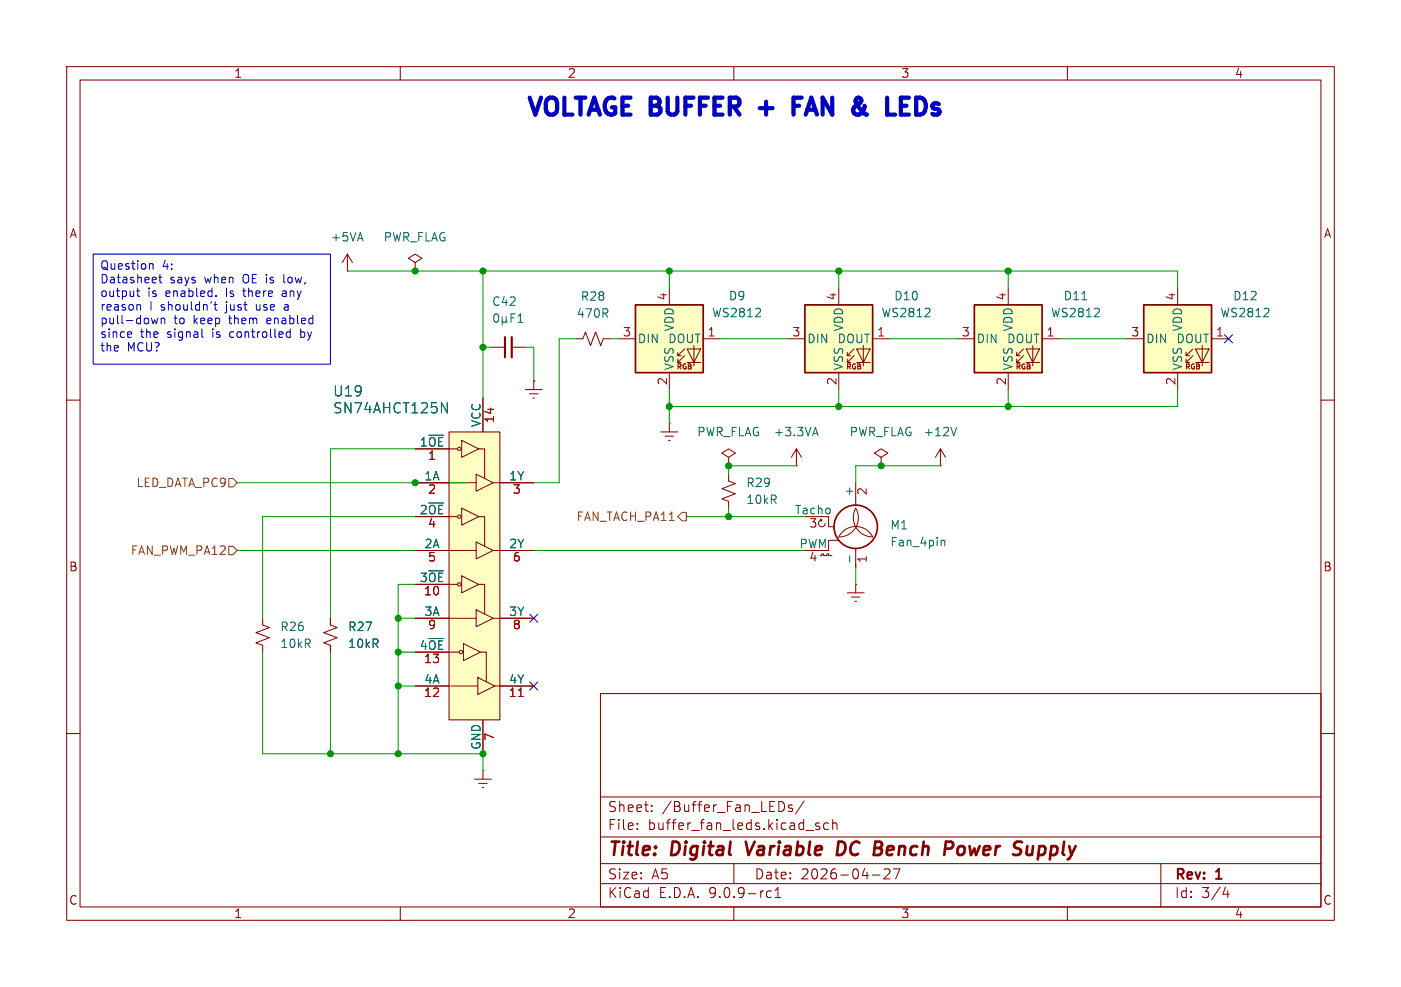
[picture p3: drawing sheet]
<svg xmlns="http://www.w3.org/2000/svg" width="210mm" height="148mm" viewBox="0 0 210 148" stroke-linecap="round" stroke-linejoin="round" font-family="sans-serif">
<g fill="none" stroke="#840000" stroke-width=".15">
<path d="M10 10h190v128h-190zM12 12h186v124h-186zM60 10v2M110 10v2M160 10v2M78.7 58.4h2.6M79.4 59.1h1.2M79.9 59.7h.2M80 57.2h.1M80 57.2v1.2M86.4 50.8h1l.4-1 .7 2 .8-2 .7 2 .4-1h1M10 60h2"/>
<path d="M119.4 69.9h.1M119.4 67.3l-.8 1.3M119.4 67.3l.7 1.3M119.4 67.3v2.6M122.9 77.9l.3 .1M123.2 78a.51 .51 0 0 0-.5 .5 .51 .51 0 0 0 .5 .5 .51 .51 0 0 0 .5-.5M123.2 78l-.1 .2M124.2 77.5v1.5h.8M128.3 72.4v3.3M198 60h2M122.9 83.3h.3v-.2h.2v.2h.6v-.2h.2v.2h.5M125.7 81h-1.5v1.6h-1"/>
<path d="M125.7 80.5a2.86 2.86 0 0 0 2.6-4.3 2.92 2.92 0 0 0 2.5 4.3 2.84 2.84 0 0 0-2.5-1.6 2.84 2.84 0 0 0-2.6 1.6M127 88.9h2.5M127.6 89.5h1.3M128.1 90.2h.3M128.3 87.6h.1M128.3 82.2v2.9M128.3 87.6v1.3M10 110h2M90 104h108v32h-108zM90 119.5h108M198 110h2M60 136v2"/>
<path d="M90 132.5h108M90 129.5h108M90 125.5h108M95.5 124.2v.2M95.5 123.5v.1M97.7 121.5v.2M97.7 120.8v.1M110 136v2M110 129.5v3M115.6 133.7l-.4-.1-.3 .3v.4l.1 .2h.6M116.2 134.6h.8M116.2 133.5l.4-.4v1.5"/>
<path d="M118.7 120.8l-.3-.1-.2 .2v.2l.5 .2v.3h-.5M120.5 120.1l-1.2 1.9M120.8 124.5h1.2M122.8 123.5l-.3-.1-.3 .2 .1 .2 .5 .2v.3h-.6M124.2 123.5l-.5-.1-.2 .3v.4l.1 .2h.6M124.8 123.5a.37 .37 0 0 1 .7 .1v.8M124.8 122.9v1.5M130.8 131.2h1.1M132.5 130.4l.3-.1 .5 .1a.41 .41 0 0 1 0 .5l-.8 .9h.9M133.9 130.3h1l-.6 1.5M160 136v2M174 129.5v6.5"/>
<path d="M183.7 133l-.4 1.1h1M184 133.6v1"/>
</g>
<path d="M111.8 126.2l.4 2M126.4 126.3l-.7-.1-.3 2h.5l.5-.3M144.3 126.9a.62 .62 0 0 0-.7 .4v.7l.2 .2h.3M154.7 128l-.3 .2M154.9 126.9l-.2 1.3" fill="none" stroke="#840000" stroke-width=".4"/>
<circle cx="128.3" cy="79" r="3.3" fill="none" stroke="#840000" stroke-width=".25"/>
<path d="M121.9 65h.6M122.2 64.1l.4 1.2M127.4 83.3v1M141.1 81.1h.5v.8" fill="none" stroke="#006464" stroke-width=".15"/>
<path d="M120.6 45.7h10.2v10.2h-10.2z" fill="#ffffc2"/>
<path d="M118.1 50.8h2.5M125.7 43.2v2.5M125.7 55.9v2.5M127 53.3h.5M127 54.4h.5M128 52.3l-1 1v-.5M128 53.3l-1 1.1v-.6M128.4 52.3h2l-1 2.1zM128.4 54.4h2M129.4 51.8v3.1M130.8 50.8h2.5" fill="none" stroke="#840000" stroke-width=".15"/>
<path d="M120.6 45.7h10.2v10.2h-10.2z" fill="none" stroke="#840000" stroke-width=".25"/>
<path d="M138.6 47.5h.8M139.3 46.4v.4" fill="none" stroke="#006464" stroke-width=".15"/>
<path d="M146 45.7h10.2v10.2h-10.2z" fill="#ffffc2"/>
<g fill="none" stroke="#840000" stroke-width=".15">
<path d="M143.5 50.8h2.5M151.1 43.2v2.5M151.1 55.9v2.5M152.4 53.3h.5M152.4 54.4h.5M153.4 52.3l-1 1v-.5M153.4 53.3l-1 1.1v-.6M153.8 52.3h2l-1 2.1zM153.8 54.4h2M154.8 51.8v3.1M156.2 50.8h2.5M132.1 68.6l1-.7-1-.6-1 .6 1 .7v1.3"/>
<path d="M132.1 69.9h.1"/>
</g>
<path d="M146 45.7h10.2v10.2h-10.2z" fill="none" stroke="#840000" stroke-width=".25"/>
<path d="M162.2 45h.7M164 47.5h.8M164.7 46.4v.4" fill="none" stroke="#006464" stroke-width=".15"/>
<path d="M171.4 45.7h10.2v10.2h-10.2z" fill="#ffffc2"/>
<g fill="none" stroke="#840000" stroke-width=".15">
<path d="M168.9 50.8h2.5M176.5 43.2v2.5M176.5 55.9v2.5M177.8 53.3h.5M177.8 54.4h.5M178.8 52.3l-1 1v-.5M178.8 53.3l-1 1.1v-.6M179.2 52.3h2l-1 2.1zM179.2 54.4h2M180.2 51.8v3.1M181.6 50.8h2.5M141 69.9h.1"/>
<path d="M141 67.3l-.8 1.3M141 67.3l.7 1.3M141 67.3v2.6"/>
</g>
<path d="M171.4 45.7h10.2v10.2h-10.2z" fill="none" stroke="#840000" stroke-width=".25"/>
<path d="M189.4 47.5h.8M190.1 46.4v.4M143.4 64.1l-.4 1.2" fill="none" stroke="#006464" stroke-width=".15"/>
<path d="M95.2 45.7h10.2v10.2h-10.2z" fill="#ffffc2"/>
<path d="M92.7 50.8h2.5M100.3 43.2v2.5M100.3 55.9v2.5M101.6 53.3h.5M101.6 54.4h.5M102.6 52.3l-1 1v-.5M102.6 53.3l-1 1.1v-.6M103 52.3h2l-1 2.1zM103 54.4h2M104 51.8v3.1M105.4 50.8h2.5M39.4 92.7v1l1 .4-2 .8 2 .7-2 .8 1 .4v1" fill="none" stroke="#840000" stroke-width=".15"/>
<path d="M95.2 45.7h10.2v10.2h-10.2z" fill="none" stroke="#840000" stroke-width=".25"/>
<path d="M113.2 47.5h.8M113.9 46.4v.4" fill="none" stroke="#006464" stroke-width=".15"/>
<path d="M67.3 64.8h7.6v43.2h-7.6z" fill="#ffffc2"/>
<g fill="none" stroke="#840000" stroke-width=".15">
<path d="M52.1 38.1l-.8 1.3M52.1 38.1l.7 1.3M52.1 38.1v2.5M62.2 39.4l1-.7-1-.6-1 .6 1 .7v1.2M52.1 40.6h.1M62.2 40.6h.1M72.4 59.7v5.1M73.7 52.1h2M76.7 52.1h2M80 57.2h.1M62.2 72.4h9.2M62.2 67.3h5.1"/>
<path d="M62.2 77.5h5.1M67.3 64.8h7.6v43.2h-7.6zM69.2 66l2.6 1.3-2.6 1.3zM69.2 76.2l2.6 1.3-2.6 1.2zM71.4 71.1l2.5 1.3-2.5 1.3zM71.8 67.3h.8v4.5M71.8 77.5h.8v4.4M73.8 72.4h1M74.9 72.4h5.1M99.1 64.8h2.5M99.7 65.4h1.3M100.2 66h.3"/>
<path d="M100.3 63.5h.1M100.3 63.5v1.3M109.2 68.6l1-.7-1-.6-1 .6 1 .7v1.3M109.2 69.9h.1M109.2 71.1v1l1 .4-2 .8 2 .7-2 .8 1 .4v1M49.5 92.7v1l1 .4-2 .8 2 .7-2 .8 1 .4v1M62.2 82.6h9.2M62.2 92.7h9.2M62.2 87.6h5.1M62.2 97.8h5.1M69.2 86.4l2.6 1.2-2.6 1.3zM69.5 96.5l2.5 1.3-2.5 1.3z"/>
<path d="M71.4 81.3l2.5 1.3-2.5 1.2zM71.4 91.4l2.5 1.3-2.5 1.3zM71.8 87.6h.8v4.5M72 97.8h.9v4.4M73.8 82.6h1M73.8 92.7h1M74.9 82.6h5.1M74.9 92.7h5.1M62.2 102.9h5.1M67.6 102.9h4M71.1 116.8h2.6M71.6 101.6l2.6 1.3-2.6 1.2z"/>
<path d="M71.8 117.5h1.2M72.3 118.1h.2M72.4 115.6h.1M72.4 108v5M72.4 115.6v1.2M74 102.9h6"/>
<circle cx="69.1" cy="97.8" r=".25"/>
</g>
<path d="M77.7 104.4h.7" fill="none" stroke="#a90000" stroke-width=".15"/>
<path d="M74.1 47.2l.2-.1a.69 .69 0 0 1 .5 .5 .69 .69 0 0 1-.2 .7h-.2a.69 .69 0 0 1-.3-1.1zM75.3 48.2l.2 .1h.2l.2-.1M75.3 47.5v1.3M75.9 48.2l.2 .1M75.9 47.5v.7M76.6 47.7h.4M77.2 47.1h-.6v1.2M77.6 48.3h.8M77.6 47.4l.4-.3v1.2M66.2 60.4l.8 1.5v-1.5" fill="none" stroke="#006464" stroke-width=".15"/>
<path d="M75.7 50.5v3.1" fill="none" stroke="#840000" stroke-width=".3"/>
<path d="M76.7 50.5v3.1" fill="none" stroke="#840000" stroke-width=".33"/>
<path d="M34.3 71.8h.6l.7 .6-.7 .6h-.6zM102.2 76.8h.7v1.3h-.7l-.6-.6zM34.3 81.9h.6l.7 .7-.7 .6h-.6z" fill="none" stroke="#725600" stroke-width=".15"/>
<g fill="none" stroke="#009600" stroke-width=".15">
<path d="M52.1 40.6h124.4v2.6M72.4 40.6v19.1M72.4 52.1h1.3M78.7 52.1h1.3v5.1M86.4 50.8h-2.6v21.6h-3.8M91.4 50.8h1.3M100.3 40.6v2.6M100.3 58.4v5.1M107.9 50.8h10.2M125.7 40.6v2.6M125.7 58.4v2.6M133.3 50.8h10.2"/>
<path d="M151.1 40.6v2.6M151.1 58.4v2.6M158.7 50.8h10.2M176.5 58.4v2.6h-76.2M35.6 72.4h34.2M62.2 67.3h-12.7v25.4M62.2 77.5h-22.8v15.2M102.9 77.5h17.7M109.2 76.2v1.3M119.4 69.9h-10.2v1.2M141 69.9h-12.7v2.5M35.6 82.6h26.6"/>
<path d="M39.4 97.8v15.2h33v2.6M49.5 97.8v15.2M59.7 97.8h2.5M59.7 92.7h2.5M62.2 87.6h-2.5v25.4M80 82.6h40.6M128.3 85.1v2.5M59.7 102.9h2.5"/>
</g>
<path d="M183.5 50.2l1.3 1.2M184.8 50.2l-1.3 1.2M79.4 92.1l1.2 1.2M80.6 92.1l-1.2 1.2M79.4 102.3l1.2 1.2M80.6 102.3l-1.2 1.2" fill="none" stroke="#000084" stroke-width=".15"/>
<g fill="none" stroke="#0000c2" stroke-width=".15">
<path d="M14 38.1h35.5v16.5h-35.5zM22.5 39.6h.4v.8M19.7 50.5l-.1 .1M19.7 49.9v.2l-.6 .1M20.5 43.6h.4M20.6 43.2v1.1l.3 .2M20.7 45.7h.3l.1 .1v.7M23.7 47.7l-.3 .9-.2-.7-.3 .7M23.8 41.6h.5M24 41.1v1.1l.3 .2M24.2 47.7v.9M24.2 47.8l.1-.1 .3 .1 .1 .8"/>
<path d="M30.3 50.4l.1 .2M32.1 45.7h.5M32.3 45.2v1.1l.3 .2M32.4 44.3v.2M42.5 43.6l-.1 .1M42.5 44a.25 .25 0 0 0-.2 .2 .25 .25 0 0 0 .2 .3M42.5 41.1v1.1l.2 .2M42.8 46a.25 .25 0 0 0-.2 .3 .25 .25 0 0 0 .2 .2M43 50.5h.5M43 49.8h.5M43.5 49.3v1.3M45.1 49.3v1.3"/>
<path d="M45.1 50.5l.1 .1M45.2 49.8h-.1"/>
</g>
<path d="M113.9 16.2h1.9M119 15.9h.8M120.2 14.6h-1.2v2.6M121 16.5h1.2M121.6 14.6l-.8 2.6M135 14.6h1.2M135 17.2h1.2M138.3 14.8l-.4-.2h-.6v2.6h.6l.4-.1" fill="none" stroke="#0000c2" stroke-width=".63"/>
<g fill="#009600" stroke="#009600" stroke-width=".15">
<circle cx="62.2" cy="40.6" r=".46"/>
<circle cx="72.4" cy="52.1" r=".46"/>
<circle cx="72.4" cy="40.6" r=".46"/>
<circle cx="62.2" cy="72.4" r=".46"/>
<circle cx="151.1" cy="40.6" r=".46"/>
<circle cx="125.7" cy="40.6" r=".46"/>
<circle cx="151.1" cy="61" r=".46"/>
<circle cx="132.1" cy="69.9" r=".46"/>
<circle cx="125.7" cy="61" r=".46"/>
<circle cx="100.3" cy="40.6" r=".46"/>
<circle cx="100.3" cy="61" r=".46"/>
<circle cx="49.5" cy="113" r=".46"/>
<circle cx="59.7" cy="92.7" r=".46"/>
<circle cx="72.4" cy="113" r=".46"/>
<circle cx="59.7" cy="97.8" r=".46"/>
<circle cx="59.7" cy="113" r=".46"/>
<circle cx="59.7" cy="102.9" r=".46"/>
<circle cx="109.2" cy="77.5" r=".46"/>
<circle cx="109.2" cy="69.9" r=".46"/>
</g>
<g font-size="3.5" fill="#0000c2">
<text x="78.7" y="17.5">VOLTAGE BUFFER</text>
<text x="115.6" y="17.5">+</text>
<text x="122.1" y="17.5">FAN</text>
<text x="132.5" y="17.5">&amp;</text>
<text x="138.9" y="17.5">LEDs</text>
</g>
<g font-size="2.8" fill="#840000">
<text x="91" y="128.9">Title:</text>
<text x="100.7" y="128.9">Digital</text>
<text x="112.7" y="128.9">Variable</text>
<text x="127.1" y="128.9">DC</text>
<text x="133.4" y="128.9">Bench</text>
<text x="144.8" y="128.9">Power</text>
<text x="156" y="128.9">Supply</text>
</g>
<g font-size="2.1" fill="#006464">
<text x="49.8" y="59.7">U19</text>
<text x="49.8" y="62.2">SN74AHCT125N</text>
</g>
<g font-size="2.1" fill="#840000">
<text x="91" y="124.7">File:</text>
<text x="91" y="122">Sheet:</text>
<text x="97.1" y="124.7">buffer_fan_leds.kicad_sch</text>
<text x="99.2" y="122">/Buffer_Fan_LEDs/</text>
<text x="91" y="134.9">KiCad</text>
<text x="91" y="132.1">Size:</text>
<text x="97.7" y="132.1">A5</text>
<text x="98.7" y="134.9">E.D.A.</text>
<text x="106.3" y="134.9">9.0.9-rc1</text>
<text x="113" y="132.1">Date:</text>
<text x="120" y="132.1">2026-04-27</text>
<text x="176" y="132.3">Rev:</text>
<text x="176" y="134.9">Id:</text>
<text x="180.1" y="134.9">3/4</text>
<text x="182.4" y="132.3">1</text>
</g>
<g font-size="1.8" fill="#840000">
<text x="35" y="11.9">1</text>
<text x="85" y="11.9">2</text>
<text x="135" y="11.9">3</text>
<text x="185" y="11.9">4</text>
<text x="10.3" y="35.9">A</text>
<text x="198.4" y="35.9">A</text>
<text x="10.3" y="85.9">B</text>
<text x="198.3" y="85.9">B</text>
<text x="10.3" y="135.9">C</text>
<text x="35" y="137.9">1</text>
<text x="85" y="137.9">2</text>
<text x="135" y="137.9">3</text>
<text x="185" y="137.9">4</text>
<text x="198.3" y="135.9">C</text>
</g>
<g font-size="1.8" fill="#0000c2">
<text x="14.9" y="40.8">Question</text>
<text x="24.3" y="40.8">4:</text>
<text x="14.9" y="42.8">Datasheet</text>
<text x="14.9" y="44.9">output</text>
<text x="14.9" y="46.9">reason</text>
<text x="22.1" y="44.9">is</text>
<text x="22.4" y="46.9">I</text>
<text x="24.2" y="46.9">shouldn't</text>
<text x="24.9" y="44.9">enabled.</text>
<text x="25.5" y="42.8">says</text>
<text x="30.8" y="42.8">when</text>
<text x="34.2" y="44.9">Is</text>
<text x="34.2" y="46.9">just</text>
<text x="36.7" y="42.8">OE is</text>
<text x="37" y="44.9">there</text>
<text x="38.8" y="46.9">use</text>
<text x="43" y="44.9">any</text>
<text x="43.2" y="42.8">low,</text>
<text x="43.3" y="46.9">a</text>
<text x="14.9" y="49">pull-down</text>
<text x="14.9" y="51">since</text>
<text x="14.9" y="53">the</text>
<text x="19.1" y="53">MCU?</text>
<text x="21.1" y="51">the</text>
<text x="25.2" y="51">signal</text>
<text x="26.1" y="49">to</text>
<text x="29.1" y="49">keep</text>
<text x="32.1" y="51">is</text>
<text x="34.6" y="49">them</text>
<text x="34.9" y="51">controlled</text>
<text x="40.5" y="49">enabled</text>
<text x="45.7" y="51">by</text>
</g>
<g font-size="1.8" fill="#006464">
<text x="49.5" y="36.4">+5VA</text>
<text x="57.4" y="36.4">PWR_FLAG</text>
<text x="73.7" y="46.1">C42</text>
<text x="86.3" y="47.9">470R</text>
<text x="87" y="45.3">R28</text>
<text x="106.6" y="47.8">WS2812</text>
<text x="109.1" y="45.2">D9</text>
<text x="132" y="47.8">WS2812</text>
<text x="133.9" y="45.2">D10</text>
<text x="157.4" y="47.8">WS2812</text>
<text x="159.3" y="45.2">D11</text>
<text x="182.8" y="47.8">WS2812</text>
<text x="184.7" y="45.2">D12</text>
<text x="95.5" y="51.7">DIN</text>
<text x="100.1" y="51.7">DOUT</text>
<text x="101.2" y="49.8" transform="rotate(-90 101.2 49.8)">VDD</text>
<text x="120.9" y="51.7">DIN</text>
<text x="125.5" y="51.7">DOUT</text>
<text x="126.6" y="49.8" transform="rotate(-90 126.6 49.8)">VDD</text>
<text x="146.3" y="51.7">DIN</text>
<text x="150.9" y="51.7">DOUT</text>
<text x="152" y="49.8" transform="rotate(-90 152 49.8)">VDD</text>
<text x="171.7" y="51.7">DIN</text>
<text x="176.3" y="51.7">DOUT</text>
<text x="177.4" y="49.8" transform="rotate(-90 177.4 49.8)">VDD</text>
<text x="101.2" y="55.6" transform="rotate(-90 101.2 55.6)">VSS</text>
<text x="126.6" y="55.6" transform="rotate(-90 126.6 55.6)">VSS</text>
<text x="152" y="55.6" transform="rotate(-90 152 55.6)">VSS</text>
<text x="177.4" y="55.6" transform="rotate(-90 177.4 55.6)">VSS</text>
<text x="72.1" y="64.1" transform="rotate(-90 72.1 64.1)">VCC</text>
<text x="104.4" y="65.6">PWR_FLAG</text>
<text x="115.9" y="65.6">+3.3VA</text>
<text x="127.3" y="65.6">PWR_FLAG</text>
<text x="138.3" y="65.6">+12V</text>
<text x="62.8" y="67.1">1~{OE}</text>
<text x="62.8" y="77.2">2~{OE}</text>
<text x="63.5" y="72.1">1A</text>
<text x="76.2" y="72.1">1Y</text>
<text x="111.8" y="75.8">10kR</text>
<text x="111.8" y="73.3">R29</text>
<text x="119.1" y="77.2">Tacho</text>
<text x="63.5" y="82.3">2A</text>
<text x="76.2" y="82.3">2Y</text>
<text x="119.7" y="82.3">PWM</text>
<text x="133.4" y="79.6">M1</text>
<text x="133.4" y="82.1">Fan_4pin</text>
<text x="62.8" y="87.4">3~{OE}</text>
<text x="41.9" y="94.8">R26</text>
<text x="52.1" y="94.8">R27</text>
<text x="63.5" y="92.5">3A</text>
<text x="76.2" y="92.5">3Y</text>
<text x="41.9" y="97.4">10kR</text>
<text x="52.1" y="97.4">10kR</text>
<text x="62.8" y="97.5">4~{OE}</text>
<text x="63.5" y="102.6">4A</text>
<text x="76.2" y="102.6">4Y</text>
<text x="72.1" y="112.5" transform="rotate(-90 72.1 112.5)">GND</text>
</g>
<g font-size="1.8" fill="#a90000">
<text x="100.1" y="45.2" transform="rotate(-90 100.1 45.2)">4</text>
<text x="125.5" y="45.2" transform="rotate(-90 125.5 45.2)">4</text>
<text x="150.9" y="45.2" transform="rotate(-90 150.9 45.2)">4</text>
<text x="176.3" y="45.2" transform="rotate(-90 176.3 45.2)">4</text>
<text x="93.3" y="50.5">3</text>
<text x="106" y="50.5">1</text>
<text x="118.7" y="50.5">3</text>
<text x="131.4" y="50.5">1</text>
<text x="144.1" y="50.5">3</text>
<text x="156.8" y="50.5">1</text>
<text x="169.5" y="50.5">3</text>
<text x="182.2" y="50.5">1</text>
<text x="100.1" y="57.9" transform="rotate(-90 100.1 57.9)">2</text>
<text x="125.5" y="57.9" transform="rotate(-90 125.5 57.9)">2</text>
<text x="150.9" y="57.9" transform="rotate(-90 150.9 57.9)">2</text>
<text x="176.3" y="57.9" transform="rotate(-90 176.3 57.9)">2</text>
<text x="74.4" y="63.5" transform="rotate(-90 74.4 63.5)">14</text>
<text x="64.1" y="69.3">1</text>
<text x="64.1" y="74.4">2</text>
<text x="76.8" y="74.4">3</text>
<text x="128" y="74.5" transform="rotate(-90 128 74.5)">+</text>
<text x="130.3" y="74.4" transform="rotate(-90 130.3 74.4)">2</text>
<text x="64.1" y="79.5">4</text>
<text x="121.2" y="79.5">3</text>
<text x="63.5" y="89.6">10</text>
<text x="64.1" y="84.5">5</text>
<text x="76.8" y="84.5">6</text>
<text x="121.2" y="84.5">4</text>
<text x="130.3" y="84.5" transform="rotate(-90 130.3 84.5)">1</text>
<text x="64.1" y="94.7">9</text>
<text x="76.8" y="94.7">8</text>
<text x="63.5" y="99.8">13</text>
<text x="63.5" y="104.9">12</text>
<text x="76.2" y="104.9">11</text>
<text x="74.4" y="111.2" transform="rotate(-90 74.4 111.2)">7</text>
</g>
<g font-size="1.8" fill="#725600">
<text x="20.3" y="73.3">LED_DATA_PC9</text>
<text x="19.5" y="83.4">FAN_PWM_PA12</text>
<text x="86.3" y="78.3">FAN_TACH_PA11</text>
</g>
<g font-size="1.1" fill="#840000">
<text x="101.3" y="55.6">RGB</text>
<text x="126.7" y="55.6">RGB</text>
<text x="152.1" y="55.6">RGB</text>
<text x="177.5" y="55.6">RGB</text>
</g>
</svg>
